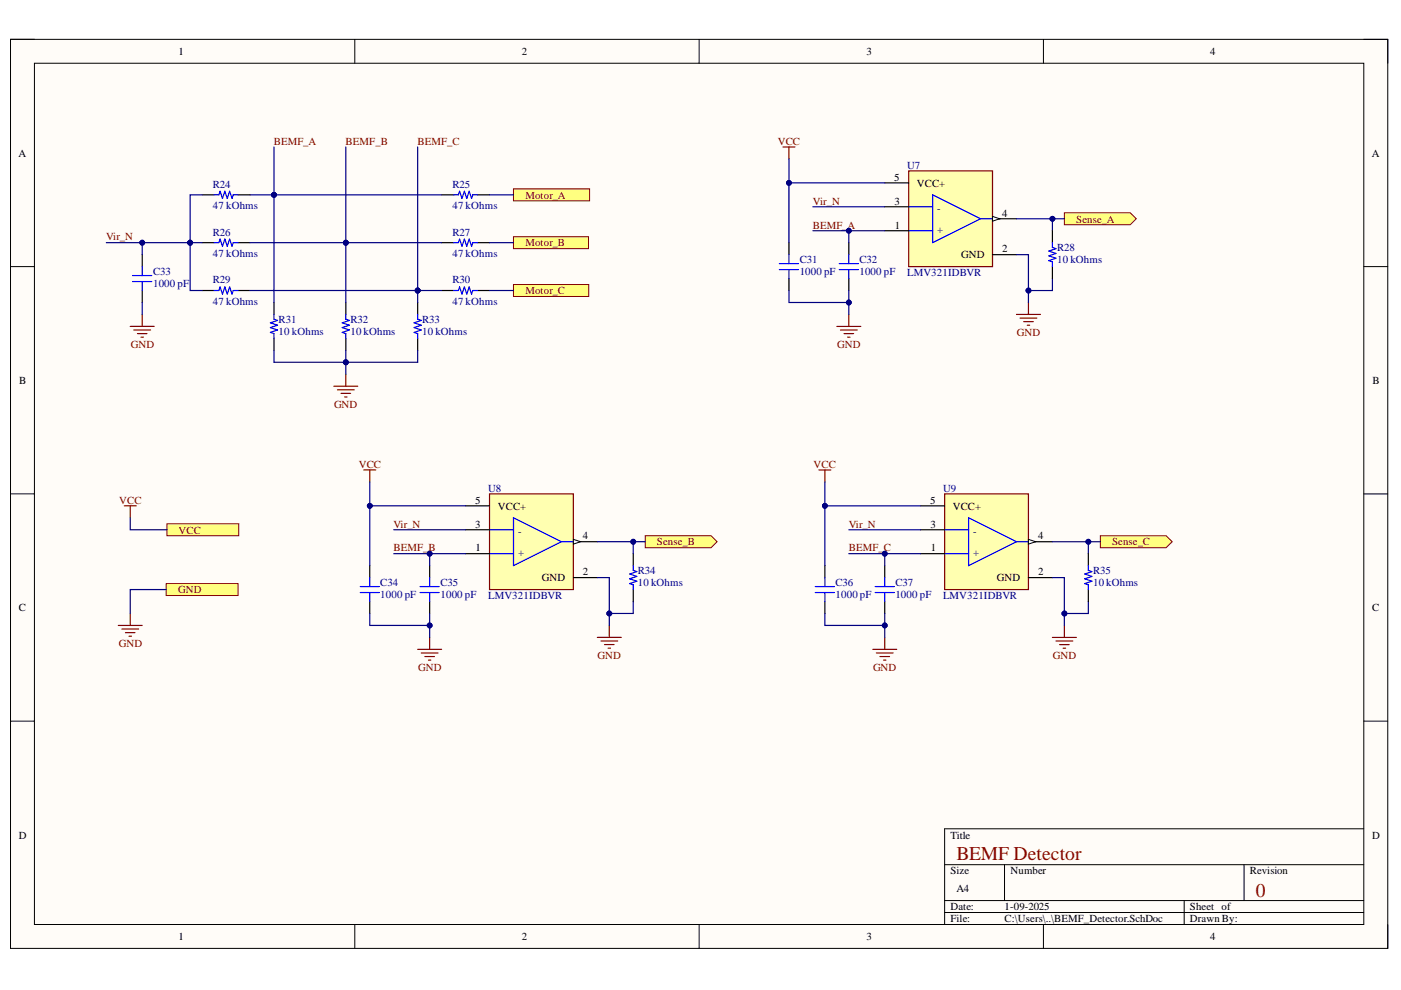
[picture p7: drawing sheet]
<svg xmlns="http://www.w3.org/2000/svg" width="297mm" height="210mm" viewBox="0 0 297 210" stroke-linecap="round" stroke-linejoin="round" font-family="sans-serif">
<path d="M2.2 8.3h292v192.8h-292z" fill-rule="evenodd" fill="#fffcf8"/>
<path d="M2.2 8.3h292v192.8h-292z" fill="none" stroke="#000" stroke-width=".21"/>
<path d="M7.3 13.4h281.9v182.6h-281.9z" fill-rule="evenodd" fill="#fffcf8"/>
<g fill="none" stroke="#000" stroke-width=".21">
<path d="M2.2 8.3h5.1M7.3 13.4h281.9v182.6h-281.9zM75.2 8.3v5.1M148.2 8.3v5.1M221.2 8.3v5.1M289.2 8.3h5v5.1M2.2 56.5h5.1M289.2 56.5h5M2.2 104.7h5.1M289.2 104.7h5M2.2 152.9h5.1M289.2 152.9h5"/>
<path d="M289.2 175.7h-88.9v20.3M75.2 196v5.1M148.2 196v5.1M200.3 183.3h88.9M200.3 190.9h88.9M200.3 193.5h88.9M213 183.3v7.6M221.2 196v5.1M251.1 190.9v5.1M263.8 183.3v7.6M294.2 196v5.1"/>
</g>
<path d="M27.6 69.2h5.1M28.4 70h3.5M29.1 70.7h2.1M29.9 71.5h.5M30.2 66.7v2.5M73.3 79.4v2.5M70.8 81.9h5.1M71.5 82.6h3.6M72.3 83.4h2M73.1 84.2h.5" fill="none" stroke="#800000" stroke-width=".25"/>
<path d="M108.9 40h16.1v2.6h-16.1z" fill-rule="evenodd" fill="#ffff80"/>
<path d="M108.9 40h16.1v2.6h-16.1z" fill="none" stroke="#800000" stroke-width=".21"/>
<path d="M108.9 50.2h15.9v2.5h-15.9z" fill-rule="evenodd" fill="#ffff80"/>
<path d="M108.9 50.2h15.9v2.5h-15.9z" fill="none" stroke="#800000" stroke-width=".21"/>
<path d="M108.9 60.3h15.9v2.6h-15.9z" fill-rule="evenodd" fill="#ffff80"/>
<path d="M108.9 60.3h15.9v2.6h-15.9z" fill="none" stroke="#800000" stroke-width=".21"/>
<path d="M192.7 36.2h17.7v20.3h-17.7z" fill-rule="evenodd" fill="#ffffb0"/>
<path d="M192.7 36.2h17.7v20.3h-17.7z" fill="none" stroke="#800000" stroke-width=".25"/>
<path d="M192.7 43.8h5M192.7 48.9h5M197.7 41.3l10.2 5.1-10.2 5.1zM207.9 46.4h2.5" fill="none" stroke="#00f" stroke-width=".25"/>
<path d="M187.6 38.8h5.1M187.6 48.9h5.1M187.6 43.8h5.1M210.4 54h5.1M210.4 46.4h5.1" fill="none" stroke="#000" stroke-width=".25"/>
<path d="M210.4 45.9l1.6 .5-1.6 .5z" fill="#f8fcff"/>
<path d="M210.4 45.9l1.6 .5-1.6 .5z" fill="none" stroke="#000" stroke-width=".21"/>
<path d="M166 31.2h2.5M167.3 31.2v2.5M177.4 69.2h5.1M178.2 70h3.5M178.9 70.7h2.1M179.7 71.5h.5M180 66.7v2.5M215.5 66.7h5.1M216.3 67.4h3.5M217 68.2h2.1M217.8 69h.5M218 64.1v2.6" fill="none" stroke="#800000" stroke-width=".25"/>
<path d="M225.7 45.1h13.9l1.3 1.3-1.3 1.3h-13.9z" fill-rule="evenodd" fill="#ffff80"/>
<path d="M225.7 45.1h13.9l1.3 1.3-1.3 1.3h-13.9z" fill="none" stroke="#800000" stroke-width=".21"/>
<path d="M103.8 104.7h17.8v20.3h-17.8z" fill-rule="evenodd" fill="#ffffb0"/>
<path d="M103.8 104.7h17.8v20.3h-17.8z" fill="none" stroke="#800000" stroke-width=".25"/>
<path d="M103.8 112.3h5.1M103.8 117.4h5.1M108.9 109.8l10.1 5.1-10.1 5zM119 114.9h2.6" fill="none" stroke="#00f" stroke-width=".25"/>
<path d="M98.7 117.4h5.1M98.7 112.3h5.1M98.7 107.2h5.1M121.6 114.9h5M121.6 122.5h5" fill="none" stroke="#000" stroke-width=".25"/>
<path d="M121.6 114.3l1.5 .6-1.5 .5z" fill="#f8fcff"/>
<path d="M121.6 114.3l1.5 .6-1.5 .5z" fill="none" stroke="#000" stroke-width=".21"/>
<path d="M77.1 99.6h2.6M78.4 99.6v2.6M88.6 137.7h5M89.3 138.4h3.6M90.1 139.2h2M90.8 140h.5M91.1 135.1v2.6M126.6 135.1h5.1M127.4 135.9h3.6M128.2 136.7h2M128.9 137.4h.5M129.2 132.6v2.5" fill="none" stroke="#800000" stroke-width=".25"/>
<path d="M136.8 113.6h14l1.2 1.3-1.2 1.2h-14z" fill-rule="evenodd" fill="#ffff80"/>
<path d="M136.8 113.6h14l1.2 1.3-1.2 1.2h-14z" fill="none" stroke="#800000" stroke-width=".21"/>
<path d="M200.3 104.7h17.7v20.3h-17.7z" fill-rule="evenodd" fill="#ffffb0"/>
<path d="M200.3 104.7h17.7v20.3h-17.7z" fill="none" stroke="#800000" stroke-width=".25"/>
<path d="M200.3 112.3h5.1M200.3 117.4h5.1M205.4 109.8l10.1 5.1-10.1 5zM215.5 114.9h2.5" fill="none" stroke="#00f" stroke-width=".25"/>
<path d="M195.2 117.4h5.1M195.2 112.3h5.1M195.2 107.3h5.1M218 114.9h5.1M218 122.5h5.1" fill="none" stroke="#000" stroke-width=".25"/>
<path d="M218 114.4l1.6 .5-1.6 .5z" fill="#f8fcff"/>
<path d="M218 114.4l1.6 .5-1.6 .5z" fill="none" stroke="#000" stroke-width=".21"/>
<path d="M173.6 99.6h2.6M174.9 99.6v2.6M185 137.7h5.1M185.8 138.4h3.6M186.6 139.2h2M187.3 140h.5M187.6 135.2v2.5M223.1 135.2h5.1M223.9 135.9h3.6M224.7 136.7h2M225.4 137.4h.5M225.7 132.6v2.6" fill="none" stroke="#800000" stroke-width=".25"/>
<path d="M233.3 113.6h14l1.2 1.3-1.2 1.2h-14z" fill-rule="evenodd" fill="#ffff80"/>
<path d="M233.3 113.6h14l1.2 1.3-1.2 1.2h-14z" fill="none" stroke="#800000" stroke-width=".21"/>
<path d="M25.1 132.6h5.1M25.8 133.4h3.6M26.6 134.1h2M27.4 134.9h.5M27.6 130.1v2.5" fill="none" stroke="#800000" stroke-width=".25"/>
<path d="M35.2 123.7h15.3v2.6h-15.3z" fill-rule="evenodd" fill="#ffff80"/>
<path d="M35.2 123.7h15.3v2.6h-15.3z" fill="none" stroke="#800000" stroke-width=".21"/>
<path d="M26.3 107.2h2.6M27.6 107.2v2.6" fill="none" stroke="#800000" stroke-width=".25"/>
<path d="M35.4 111h15.2v2.6h-15.2z" fill-rule="evenodd" fill="#ffff80"/>
<path d="M35.4 111h15.2v2.6h-15.2z" fill="none" stroke="#800000" stroke-width=".21"/>
<g fill="none" stroke="#000" stroke-width=".25">
<path d="M30.2 54v2.5M42.9 41.3h2.5M42.9 51.5h2.5M50.5 41.3h2.5M50.5 51.5h2.5M93.6 41.3h2.6M93.6 51.5h2.6M101.2 41.3h2.6M101.2 51.5h2.6M167.3 51.5v2.5M167.3 59.1v2.5M180 51.5v2.5"/>
<path d="M180 59.1v2.5M30.2 61.6v2.5M42.9 61.6h2.5M50.5 61.6h2.5M58.1 64.1v2.6M58.1 71.7v2.6M73.3 64.1v2.6M73.3 71.7v2.6M88.6 64.1v2.6M88.6 71.7v2.6M93.6 61.6h2.6M101.2 61.6h2.6"/>
<path d="M78.4 119.9v2.6M91.1 119.9v2.6M134.3 117.4v2.5M174.9 119.9v2.6M187.6 119.9v2.6M78.4 127.5v2.6M91.1 127.5v2.6M134.3 125v2.5M174.9 127.5v2.6M187.6 127.5v2.6"/>
</g>
<g fill="none" stroke="#00f" stroke-width=".25">
<path d="M28.1 58.4h4.1M28.1 59.7h4.1M30.2 56.5v1.9M30.2 59.7v1.9M45.4 41.3h1l.3-.8 .5 1.6 .5-1.6 .5 1.6 .5-1.6 .5 1.6 .2-.8h1.1M45.4 51.5h1l.3-.8 .5 1.5 .5-1.5 .5 1.5 .5-1.5 .5 1.5 .2-.7h1.1M96.2 41.3h1l.2-.8 .5 1.6 .6-1.6 .5 1.6 .5-1.6 .5 1.6 .2-.8h1M96.2 51.5h1l.2-.8 .5 1.5 .6-1.5 .5 1.5 .5-1.5 .5 1.5 .2-.7h1M165.2 55.9h4.1M165.2 57.2h4.1M167.3 54v1.9M167.3 57.2v1.9"/>
<path d="M177.9 55.9h4.1M177.9 57.2h4.1M180 54v1.9M180 57.2v1.9M45.4 61.6h1l.3-.8 .5 1.6 .5-1.6 .5 1.6 .5-1.6 .5 1.6 .2-.8h1.1M58.1 66.7v1l.7 .2-1.5 .5 1.5 .6-1.5 .5 1.5 .5-1.5 .5 .8 .2v1M73.3 66.7v1l.8 .2-1.5 .5 1.5 .6-1.5 .5 1.5 .5-1.5 .5 .7 .2v1M88.6 66.7v1l.7 .2-1.5 .5 1.5 .6-1.5 .5 1.5 .5-1.5 .5 .8 .2v1M96.2 61.6h1l.2-.8 .5 1.6 .6-1.6 .5 1.6 .5-1.6 .5 1.6 .2-.8h1M134.3 119.9v1l.7 .3-1.5 .5 1.5 .5-1.5 .5 1.5 .5-1.5 .5 .8 .3v1M76.4 124.4h4M76.4 125.6h4"/>
<path d="M78.4 122.5v1.9M78.4 125.6v1.9M89.1 124.4h4M89.1 125.6h4M91.1 122.5v1.9M91.1 125.6v1.9M172.9 124.4h4M172.9 125.6h4M174.9 122.5v1.9M174.9 125.6v1.9M185.6 124.4h4M185.6 125.6h4"/>
<path d="M187.6 122.5v1.9M187.6 125.6v1.9"/>
</g>
<path d="M53 61.6h35.6" fill="none" stroke="#000080" stroke-width=".25"/>
<circle cx="88.6" cy="61.6" r=".51" fill="#000080"/>
<circle cx="88.6" cy="61.6" r=".51" fill="none" stroke="#000080" stroke-width=".21"/>
<path d="M88.6 61.6v2.5" fill="none" stroke="#000080" stroke-width=".25"/>
<circle cx="88.6" cy="61.6" r=".51" fill="#000080"/>
<circle cx="88.6" cy="61.6" r=".51" fill="none" stroke="#000080" stroke-width=".21"/>
<path d="M53 51.5h20.3v12.6" fill="none" stroke="#000080" stroke-width=".25"/>
<circle cx="73.3" cy="51.5" r=".51" fill="#000080"/>
<circle cx="73.3" cy="51.5" r=".51" fill="none" stroke="#000080" stroke-width=".21"/>
<path d="M73.3 51.5h20.3" fill="none" stroke="#000080" stroke-width=".25"/>
<circle cx="73.3" cy="51.5" r=".51" fill="#000080"/>
<circle cx="73.3" cy="51.5" r=".51" fill="none" stroke="#000080" stroke-width=".21"/>
<path d="M58.1 41.3v22.8" fill="none" stroke="#000080" stroke-width=".25"/>
<circle cx="58.1" cy="41.3" r=".51" fill="#000080"/>
<circle cx="58.1" cy="41.3" r=".51" fill="none" stroke="#000080" stroke-width=".21"/>
<path d="M40.3 51.5h2.6" fill="none" stroke="#000080" stroke-width=".25"/>
<circle cx="40.3" cy="51.5" r=".51" fill="#000080"/>
<circle cx="40.3" cy="51.5" r=".51" fill="none" stroke="#000080" stroke-width=".21"/>
<path d="M88.6 61.6h5" fill="none" stroke="#000080" stroke-width=".25"/>
<circle cx="88.6" cy="61.6" r=".51" fill="#000080"/>
<circle cx="88.6" cy="61.6" r=".51" fill="none" stroke="#000080" stroke-width=".21"/>
<path d="M58.1 31.2v10.1M30.2 64.1v2.6" fill="none" stroke="#000080" stroke-width=".25"/>
<circle cx="58.1" cy="41.3" r=".51" fill="#000080"/>
<circle cx="58.1" cy="41.3" r=".51" fill="none" stroke="#000080" stroke-width=".21"/>
<path d="M73.3 31.2v20.3" fill="none" stroke="#000080" stroke-width=".25"/>
<circle cx="73.3" cy="51.5" r=".51" fill="#000080"/>
<circle cx="73.3" cy="51.5" r=".51" fill="none" stroke="#000080" stroke-width=".21"/>
<path d="M88.6 31.2v30.4" fill="none" stroke="#000080" stroke-width=".25"/>
<circle cx="88.6" cy="61.6" r=".51" fill="#000080"/>
<circle cx="88.6" cy="61.6" r=".51" fill="none" stroke="#000080" stroke-width=".21"/>
<path d="M30.2 51.5v2.5M103.8 41.3h5.1M103.8 51.5h5.1M103.8 61.6h5.1" fill="none" stroke="#000080" stroke-width=".25"/>
<circle cx="30.2" cy="51.5" r=".51" fill="#000080"/>
<circle cx="30.2" cy="51.5" r=".51" fill="none" stroke="#000080" stroke-width=".21"/>
<path d="M73.3 76.8v2.6" fill="none" stroke="#000080" stroke-width=".25"/>
<circle cx="73.3" cy="76.8" r=".51" fill="#000080"/>
<circle cx="73.3" cy="76.8" r=".51" fill="none" stroke="#000080" stroke-width=".21"/>
<path d="M73.3 74.3v2.5" fill="none" stroke="#000080" stroke-width=".25"/>
<circle cx="73.3" cy="76.8" r=".51" fill="#000080"/>
<circle cx="73.3" cy="76.8" r=".51" fill="none" stroke="#000080" stroke-width=".21"/>
<path d="M22.5 51.5h17.8" fill="none" stroke="#000080" stroke-width=".25"/>
<circle cx="30.2" cy="51.5" r=".51" fill="#000080"/>
<circle cx="30.2" cy="51.5" r=".51" fill="none" stroke="#000080" stroke-width=".21"/>
<circle cx="40.3" cy="51.5" r=".51" fill="#000080"/>
<circle cx="40.3" cy="51.5" r=".51" fill="none" stroke="#000080" stroke-width=".21"/>
<path d="M42.9 41.3h-2.6v20.3h2.6" fill="none" stroke="#000080" stroke-width=".25"/>
<circle cx="40.3" cy="51.5" r=".51" fill="#000080"/>
<circle cx="40.3" cy="51.5" r=".51" fill="none" stroke="#000080" stroke-width=".21"/>
<path d="M53 41.3h40.6" fill="none" stroke="#000080" stroke-width=".25"/>
<circle cx="58.1" cy="41.3" r=".51" fill="#000080"/>
<circle cx="58.1" cy="41.3" r=".51" fill="none" stroke="#000080" stroke-width=".21"/>
<path d="M58.1 74.3v2.5h30.5v-2.5" fill="none" stroke="#000080" stroke-width=".25"/>
<circle cx="73.3" cy="76.8" r=".51" fill="#000080"/>
<circle cx="73.3" cy="76.8" r=".51" fill="none" stroke="#000080" stroke-width=".21"/>
<path d="M172.3 43.8h15.3M180 48.9v2.6" fill="none" stroke="#000080" stroke-width=".25"/>
<circle cx="180" cy="48.9" r=".51" fill="#000080"/>
<circle cx="180" cy="48.9" r=".51" fill="none" stroke="#000080" stroke-width=".21"/>
<path d="M167.3 33.7v5.1h20.3" fill="none" stroke="#000080" stroke-width=".25"/>
<circle cx="167.3" cy="38.8" r=".51" fill="#000080"/>
<circle cx="167.3" cy="38.8" r=".51" fill="none" stroke="#000080" stroke-width=".21"/>
<path d="M167.3 38.8v12.7" fill="none" stroke="#000080" stroke-width=".25"/>
<circle cx="167.3" cy="38.8" r=".51" fill="#000080"/>
<circle cx="167.3" cy="38.8" r=".51" fill="none" stroke="#000080" stroke-width=".21"/>
<path d="M167.3 61.6v2.5h12.7v2.6" fill="none" stroke="#000080" stroke-width=".25"/>
<circle cx="180" cy="64.1" r=".51" fill="#000080"/>
<circle cx="180" cy="64.1" r=".51" fill="none" stroke="#000080" stroke-width=".21"/>
<path d="M180 61.6v2.5" fill="none" stroke="#000080" stroke-width=".25"/>
<circle cx="180" cy="64.1" r=".51" fill="#000080"/>
<circle cx="180" cy="64.1" r=".51" fill="none" stroke="#000080" stroke-width=".21"/>
<path d="M223.1 59.1v2.5h-5.1" fill="none" stroke="#000080" stroke-width=".25"/>
<circle cx="218.1" cy="61.6" r=".51" fill="#000080"/>
<circle cx="218.1" cy="61.6" r=".51" fill="none" stroke="#000080" stroke-width=".21"/>
<path d="M223.1 46.4v2.5" fill="none" stroke="#000080" stroke-width=".25"/>
<circle cx="223.1" cy="46.4" r=".51" fill="#000080"/>
<circle cx="223.1" cy="46.4" r=".51" fill="none" stroke="#000080" stroke-width=".21"/>
<path d="M83.5 112.3h15.2M91.1 117.4v2.5" fill="none" stroke="#000080" stroke-width=".25"/>
<circle cx="91.1" cy="117.4" r=".51" fill="#000080"/>
<circle cx="91.1" cy="117.4" r=".51" fill="none" stroke="#000080" stroke-width=".21"/>
<path d="M78.4 102.2v5h20.3" fill="none" stroke="#000080" stroke-width=".25"/>
<circle cx="78.4" cy="107.2" r=".51" fill="#000080"/>
<circle cx="78.4" cy="107.2" r=".51" fill="none" stroke="#000080" stroke-width=".21"/>
<path d="M78.4 107.2v12.7" fill="none" stroke="#000080" stroke-width=".25"/>
<circle cx="78.4" cy="107.2" r=".51" fill="#000080"/>
<circle cx="78.4" cy="107.2" r=".51" fill="none" stroke="#000080" stroke-width=".21"/>
<path d="M78.4 130.1v2.5h12.7v2.5" fill="none" stroke="#000080" stroke-width=".25"/>
<circle cx="91.1" cy="132.6" r=".51" fill="#000080"/>
<circle cx="91.1" cy="132.6" r=".51" fill="none" stroke="#000080" stroke-width=".21"/>
<path d="M91.1 130.1v2.5" fill="none" stroke="#000080" stroke-width=".25"/>
<circle cx="91.1" cy="132.6" r=".51" fill="#000080"/>
<circle cx="91.1" cy="132.6" r=".51" fill="none" stroke="#000080" stroke-width=".21"/>
<path d="M134.3 127.5v2.6h-5.1" fill="none" stroke="#000080" stroke-width=".25"/>
<circle cx="129.2" cy="130.1" r=".51" fill="#000080"/>
<circle cx="129.2" cy="130.1" r=".51" fill="none" stroke="#000080" stroke-width=".21"/>
<path d="M134.3 114.9v2.5" fill="none" stroke="#000080" stroke-width=".25"/>
<circle cx="134.3" cy="114.9" r=".51" fill="#000080"/>
<circle cx="134.3" cy="114.9" r=".51" fill="none" stroke="#000080" stroke-width=".21"/>
<path d="M180 112.3h15.2M187.6 117.4v2.5" fill="none" stroke="#000080" stroke-width=".25"/>
<circle cx="187.6" cy="117.4" r=".51" fill="#000080"/>
<circle cx="187.6" cy="117.4" r=".51" fill="none" stroke="#000080" stroke-width=".21"/>
<path d="M174.9 102.2v5.1h20.3" fill="none" stroke="#000080" stroke-width=".25"/>
<circle cx="174.9" cy="107.2" r=".51" fill="#000080"/>
<circle cx="174.9" cy="107.2" r=".51" fill="none" stroke="#000080" stroke-width=".21"/>
<path d="M174.9 107.3v12.6" fill="none" stroke="#000080" stroke-width=".25"/>
<circle cx="174.9" cy="107.2" r=".51" fill="#000080"/>
<circle cx="174.9" cy="107.2" r=".51" fill="none" stroke="#000080" stroke-width=".21"/>
<path d="M174.9 130.1v2.5h12.7v2.6" fill="none" stroke="#000080" stroke-width=".25"/>
<circle cx="187.6" cy="132.6" r=".51" fill="#000080"/>
<circle cx="187.6" cy="132.6" r=".51" fill="none" stroke="#000080" stroke-width=".21"/>
<path d="M187.6 130.1v2.5" fill="none" stroke="#000080" stroke-width=".25"/>
<circle cx="187.6" cy="132.6" r=".51" fill="#000080"/>
<circle cx="187.6" cy="132.6" r=".51" fill="none" stroke="#000080" stroke-width=".21"/>
<path d="M230.7 127.5v2.6h-5" fill="none" stroke="#000080" stroke-width=".25"/>
<circle cx="225.7" cy="130.1" r=".51" fill="#000080"/>
<circle cx="225.7" cy="130.1" r=".51" fill="none" stroke="#000080" stroke-width=".21"/>
<path d="M230.7 114.9v2.5" fill="none" stroke="#000080" stroke-width=".25"/>
<circle cx="230.7" cy="114.9" r=".51" fill="#000080"/>
<circle cx="230.7" cy="114.9" r=".51" fill="none" stroke="#000080" stroke-width=".21"/>
<path d="M172.3 48.9h15.3" fill="none" stroke="#000080" stroke-width=".25"/>
<circle cx="180" cy="48.9" r=".51" fill="#000080"/>
<circle cx="180" cy="48.9" r=".51" fill="none" stroke="#000080" stroke-width=".21"/>
<path d="M215.5 54h2.5v10.1" fill="none" stroke="#000080" stroke-width=".25"/>
<circle cx="218.1" cy="61.6" r=".51" fill="#000080"/>
<circle cx="218.1" cy="61.6" r=".51" fill="none" stroke="#000080" stroke-width=".21"/>
<path d="M215.5 46.4h10.2" fill="none" stroke="#000080" stroke-width=".25"/>
<circle cx="223.1" cy="46.4" r=".51" fill="#000080"/>
<circle cx="223.1" cy="46.4" r=".51" fill="none" stroke="#000080" stroke-width=".21"/>
<path d="M83.5 117.4h15.2" fill="none" stroke="#000080" stroke-width=".25"/>
<circle cx="91.1" cy="117.4" r=".51" fill="#000080"/>
<circle cx="91.1" cy="117.4" r=".51" fill="none" stroke="#000080" stroke-width=".21"/>
<path d="M126.6 122.5h2.6v10.1" fill="none" stroke="#000080" stroke-width=".25"/>
<circle cx="129.2" cy="130.1" r=".51" fill="#000080"/>
<circle cx="129.2" cy="130.1" r=".51" fill="none" stroke="#000080" stroke-width=".21"/>
<path d="M126.6 114.9h10.2" fill="none" stroke="#000080" stroke-width=".25"/>
<circle cx="134.3" cy="114.9" r=".51" fill="#000080"/>
<circle cx="134.3" cy="114.9" r=".51" fill="none" stroke="#000080" stroke-width=".21"/>
<path d="M27.6 109.8v2.5h7.8M180 117.4h15.2M35.2 125h-7.6v5.1" fill="none" stroke="#000080" stroke-width=".25"/>
<circle cx="187.6" cy="117.4" r=".51" fill="#000080"/>
<circle cx="187.6" cy="117.4" r=".51" fill="none" stroke="#000080" stroke-width=".21"/>
<path d="M223.1 122.5h2.6v10.1" fill="none" stroke="#000080" stroke-width=".25"/>
<circle cx="225.7" cy="130.1" r=".51" fill="#000080"/>
<circle cx="225.7" cy="130.1" r=".51" fill="none" stroke="#000080" stroke-width=".21"/>
<path d="M223.1 114.9h10.2" fill="none" stroke="#000080" stroke-width=".25"/>
<circle cx="230.7" cy="114.9" r=".51" fill="#000080"/>
<circle cx="230.7" cy="114.9" r=".51" fill="none" stroke="#000080" stroke-width=".21"/>
<path d="M223.1 48.9v2.6M223.1 56.5v2.6M230.7 117.4v2.5M230.7 125v2.5" fill="none" stroke="#000" stroke-width=".25"/>
<path d="M223.1 51.5v1l.8 .2-1.5 .5 1.5 .5-1.5 .5 1.5 .6-1.5 .5 .7 .2v1M230.7 119.9v1l.8 .3-1.5 .5 1.5 .5-1.5 .5 1.5 .5-1.5 .5 .7 .3v1" fill="none" stroke="#00f" stroke-width=".25"/>
<g font-size="4.1" fill="#980000">
<text x="202.8" y="182.4">BEMF Detector</text>
<text x="266.2" y="190.1">0</text>
</g>
<g font-size="2.3">
<text x="37.9" y="11.6">1</text>
<text x="110.6" y="11.6">2</text>
<text x="183.7" y="11.6">3</text>
<text x="256.6" y="11.6">4</text>
<text x="3.9" y="33.3">A</text>
<text x="290.8" y="33.3">A</text>
<text x="189.6" y="38.3">5</text>
<text x="194.4" y="39.6">VCC+</text>
<text x="189.7" y="43.4">3</text>
<text x="212.5" y="45.9">4</text>
<text x="189.7" y="48.5">1</text>
<text x="212.5" y="53.5">2</text>
<text x="203.8" y="54.8">GND</text>
<text x="4.1" y="81.4">B</text>
<text x="291" y="81.4">B</text>
<text x="100.7" y="106.8">5</text>
<text x="197.2" y="106.8">5</text>
<text x="100.7" y="111.9">3</text>
<text x="105.6" y="108.1">VCC+</text>
<text x="197.3" y="111.9">3</text>
<text x="202" y="108.1">VCC+</text>
<text x="100.8" y="116.9">1</text>
<text x="123.6" y="114.4">4</text>
<text x="197.4" y="116.9">1</text>
<text x="220.1" y="114.4">4</text>
<text x="114.9" y="123.2">GND</text>
<text x="123.6" y="122">2</text>
<text x="211.4" y="123.2">GND</text>
<text x="220.1" y="122">2</text>
<text x="4" y="129.6">C</text>
<text x="290.9" y="129.6">C</text>
<text x="4" y="177.8">D</text>
<text x="201.5" y="177.8">Title</text>
<text x="290.9" y="177.8">D</text>
<text x="201.5" y="185.4">Size</text>
<text x="214.3" y="185.4">Number</text>
<text x="265" y="185.4">Revision</text>
<text x="202.8" y="189.2">A4</text>
<text x="201.5" y="193">Date:</text>
<text x="201.5" y="195.5">File:</text>
<text x="213" y="193">1-09-2025</text>
<text x="213" y="195.5">C:\Users\..\BEMF_Detector.SchDoc</text>
<text x="252.3" y="193">Sheet of</text>
<text x="252.3" y="195.5">Drawn By:</text>
<text x="37.9" y="199.3">1</text>
<text x="110.6" y="199.3">2</text>
<text x="183.7" y="199.3">3</text>
<text x="256.6" y="199.3">4</text>
</g>
<g font-size="2.3" fill="#800000">
<text x="58.1" y="30.7">BEMF_A</text>
<text x="73.3" y="30.7">BEMF_B</text>
<text x="88.5" y="30.7">BEMF_C</text>
<text x="164.9" y="30.7">VCC</text>
<text x="111.4" y="42.1">Motor_A</text>
<text x="172.3" y="43.4">Vir_N</text>
<text x="228.2" y="47.2">Sense_A</text>
<text x="22.5" y="51">Vir_N</text>
<text x="111.4" y="52.3">Motor_B</text>
<text x="172.3" y="48.5">BEMF_A</text>
<text x="111.4" y="62.4">Motor_C</text>
<text x="215.6" y="71.2">GND</text>
<text x="27.7" y="73.8">GND</text>
<text x="177.5" y="73.8">GND</text>
<text x="70.8" y="86.4">GND</text>
<text x="76.1" y="99.2">VCC</text>
<text x="172.5" y="99.2">VCC</text>
<text x="25.3" y="106.8">VCC</text>
<text x="37.9" y="113.1">VCC</text>
<text x="83.4" y="111.9">Vir_N</text>
<text x="179.9" y="111.9">Vir_N</text>
<text x="83.4" y="116.9">BEMF_B</text>
<text x="139.3" y="115.7">Sense_B</text>
<text x="179.9" y="116.9">BEMF_C</text>
<text x="235.8" y="115.7">Sense_C</text>
<text x="37.8" y="125.8">GND</text>
<text x="25.2" y="137.2">GND</text>
<text x="88.7" y="142.2">GND</text>
<text x="126.7" y="139.7">GND</text>
<text x="185.1" y="142.2">GND</text>
<text x="223.2" y="139.7">GND</text>
</g>
<g font-size="2.3" fill="#000080">
<text x="192.4" y="35.8">U7</text>
<text x="45.1" y="39.8">R24</text>
<text x="95.9" y="39.8">R25</text>
<text x="45.1" y="44.4">47 kOhms</text>
<text x="95.9" y="44.4">47 kOhms</text>
<text x="198.7" y="44.9">-</text>
<text x="45.1" y="50">R26</text>
<text x="95.9" y="50">R27</text>
<text x="198.7" y="49.5">+</text>
<text x="224.1" y="53.3">R28</text>
<text x="32.5" y="58.3">C33</text>
<text x="45.1" y="54.5">47 kOhms</text>
<text x="95.9" y="54.5">47 kOhms</text>
<text x="169.5" y="58.3">1000 pF</text>
<text x="169.5" y="55.8">C31</text>
<text x="182.2" y="58.3">1000 pF</text>
<text x="182.2" y="55.8">C32</text>
<text x="192.4" y="58.6">LMV321IDBVR</text>
<text x="224.1" y="55.8">10 kOhms</text>
<text x="32.5" y="60.9">1000 pF</text>
<text x="45.1" y="64.7">47 kOhms</text>
<text x="45.1" y="60.1">R29</text>
<text x="95.9" y="64.7">47 kOhms</text>
<text x="95.9" y="60.1">R30</text>
<text x="59.1" y="71">10 kOhms</text>
<text x="59.1" y="68.5">R31</text>
<text x="74.3" y="71">10 kOhms</text>
<text x="74.3" y="68.5">R32</text>
<text x="89.5" y="71">10 kOhms</text>
<text x="89.5" y="68.5">R33</text>
<text x="103.5" y="104.3">U8</text>
<text x="200" y="104.3">U9</text>
<text x="109.9" y="113.4">-</text>
<text x="206.3" y="113.4">-</text>
<text x="109.9" y="117.9">+</text>
<text x="206.3" y="117.9">+</text>
<text x="80.6" y="124.3">C34</text>
<text x="93.4" y="124.3">C35</text>
<text x="135.2" y="124.3">10 kOhms</text>
<text x="135.2" y="121.7">R34</text>
<text x="177.2" y="124.3">C36</text>
<text x="189.8" y="124.3">C37</text>
<text x="231.8" y="124.3">10 kOhms</text>
<text x="231.8" y="121.7">R35</text>
<text x="80.6" y="126.8">1000 pF</text>
<text x="93.4" y="126.8">1000 pF</text>
<text x="103.5" y="127">LMV321IDBVR</text>
<text x="177.2" y="126.8">1000 pF</text>
<text x="189.8" y="126.8">1000 pF</text>
<text x="200" y="127">LMV321IDBVR</text>
</g>
</svg>
